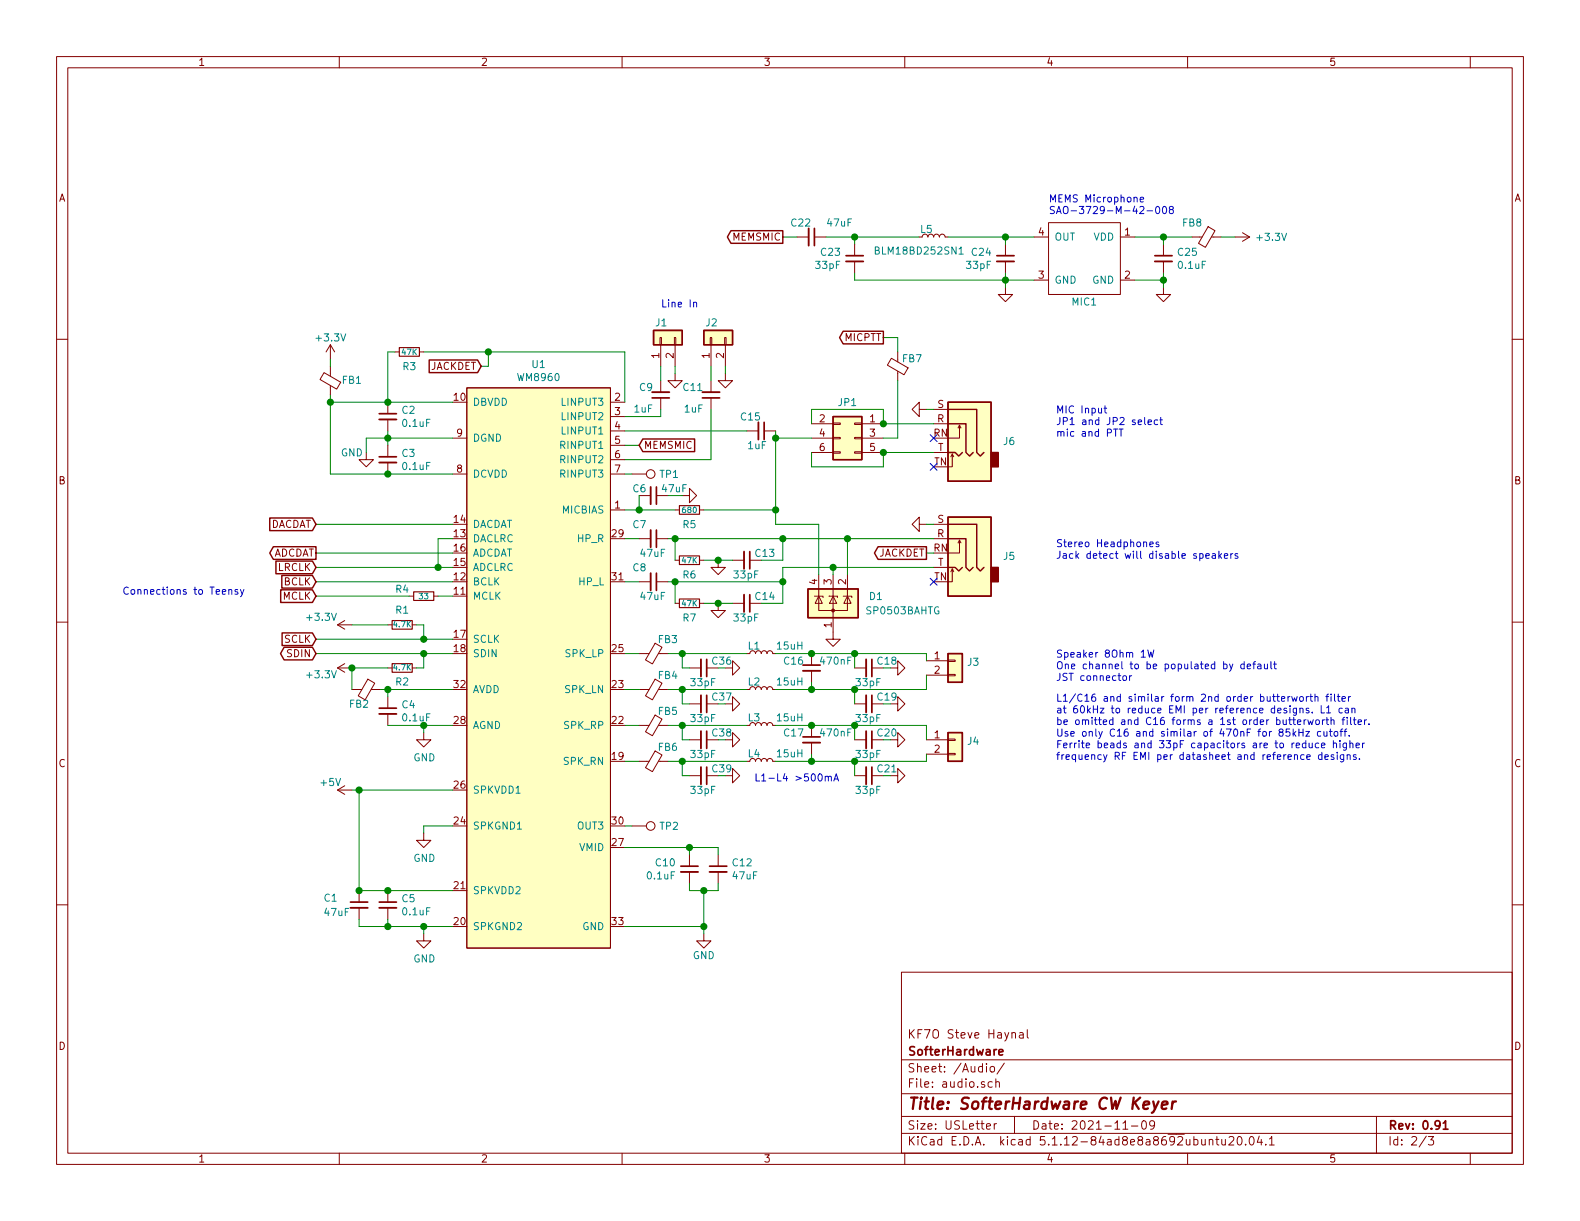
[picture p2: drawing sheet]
<svg xmlns="http://www.w3.org/2000/svg" width="279mm" height="216mm" viewBox="0 0 279 216" stroke-linecap="round" stroke-linejoin="round" font-family="sans-serif">
<g fill="none" stroke="#840000" stroke-width=".18">
<path d="M10 10h259.4v195.9h-259.4zM12 12h255.4v191.9h-255.4zM60 10v2M110 10v2M160 10v2M210 10v2M260 10v2M185.4 39.4h12.7v12.7h-12.7zM10 60h2M116.7 59.7h.3v1.3h-.3zM119.3 59.7h.2v1.3h-.2zM125.6 59.7h.3v1.3h-.3z"/>
<path d="M128.1 59.7h.3v1.3h-.3zM141 41.9h2M144 41.9h2M151.1 43.2v2M151.1 46.2v2.1M162.6 41.9h.5l.1-.3 .3-.2 .4 .1 .2 .4 .1-.3 .3-.2 .4 .1 .2 .4 .1-.3 .3-.2 .4 .1 .2 .4 .1-.3 .3-.2 .5 .1 .1 .4h.5M177.8 50.8v1.3h1.3l-1.3 1.2-1.3-1.2h1.3M177.8 43.2v2M177.8 46.2v2.1M182.9 41.9h2.5M182.9 49.5h2.5M198.1 41.9h2.6"/>
<path d="M198.1 49.5h2.6M205.7 50.8v1.3h1.3l-1.3 1.2-1.2-1.2h1.2M205.7 43.2v2M205.7 46.2v2.1M210.8 41.9h1.8M213.6 40.1l1.3 .7-1.7 2.9-1.3-.7zM214.2 41.9h1.7M218.4 41.9h2.6M219.7 41.1l1.3 .8M221 41.9l-1.3 .8M267.4 60h2M57.3 65.9l2.9 1.7-.7 1.2-2.9-1.7z"/>
<path d="M58.4 61v2.5M58.4 64.8v1.7M58.4 68.2v1.7M58.4 61l-.7 1.2M58.4 61l.8 1.2M68.6 71.1v2.1M68.6 74.2v2M68.6 78.7v2.1M69.8 62.2h.8M74.2 62.2h.7M80 77.5h2.5M82.5 68.6h25.4v99h-25.4z"/>
<path d="M107.9 76.2h2.6M107.9 71.1h2.6M107.9 73.7h2.6M107.9 78.7h2.6M116.8 61v3.8M116.8 67.3v2M116.8 70.4v2M119.4 66v1.3h1.2l-1.2 1.3-1.3-1.3h1.3M119.4 61v3.8M125.7 61v3.8M125.7 67.3v2M125.7 70.4v2"/>
<path d="M128.3 66v1.3h1.2l-1.2 1.3-1.3-1.3h1.3M128.3 61v3.8M132.1 76.2h2M135.1 76.2h2.1M143.5 74.9h3.8M143.5 77.5h3.8M147.3 79.9h1.3v.2h-1.3zM147.3 74.8h1.3v.3h-1.3zM147.3 77.3h1.3v.3h-1.3zM151.1 79.9h1.3v.2h-1.3zM151.1 74.8h1.3v.3h-1.3zM151.1 77.3h1.3v.3h-1.3z"/>
<path d="M152.4 74.9h3.8M152.4 77.5h3.8M157.6 63.3l3 1.7-.7 1.3-3-1.7zM158.7 62.2v1.8M158.7 65.7v1.6M162.6 72.4v-1.3l-1.3 1.3 1.3 1.3v-1.3h1.2M165.1 74.9h2.5M165.1 72.4h2.5M169.7 75.2l-.3 .5M169.9 75.7l-.2-.5v2.3h-2.1M64.8 80v1.3h1.2l-1.2 1.3-1.3-1.3h1.3M68.6 81.8v2"/>
<path d="M80 83.8h2.5M107.9 90.2h2.6M107.9 83.8h2.6M107.9 81.3h2.6M111.8 83.8h2.5M113 87.6h2.1M113 95.3h2.1M116.1 87.6h2M116.1 95.3h2M119.4 90.2h.7M119.4 99.1h.7M120.6 87.6h1.3v-1.2l1.3 1.2-1.3 1.3v-1.3"/>
<path d="M123.7 90.2h.8M123.7 99.1h.8M127 99.1v1.2h1.3l-1.3 1.3-1.3-1.3h1.3M129.5 99.1h2.1M132.6 99.1h2M143.5 80h3.8M152.4 80h3.8M162.6 92.7v-1.3l-1.3 1.3 1.3 1.3v-1.3h1.2M165.1 95.3h2.5M165.1 80h2.5M165.1 92.7h2.5M168.4 80.3l-.3 .5"/>
<path d="M168.7 80.8l-.3-.5v2.3h-.8M169.7 95.5l-.3 .5M169.9 96l-.2-.5v2.3h-2.1M10 110h2M59.7 118.1h2.5M59.7 110.5h2.5M59.7 110.5l1.3 .8M59.7 118.1l1.3 .8M61 109.7l-1.3 .8M61 117.3l-1.3 .8M68.6 118.1h.7M68.6 110.5h.7"/>
<path d="M72.4 105.4h.8M72.9 118.1h.8M72.9 110.5h.8M76.7 105.4h.8M113 115.6h1.8M113 102.9h2.1M115.8 113.7l1.3 .8-1.7 2.9-1.3-.7zM116.1 102.9h2M116.5 115.6h1.6M119.4 106.7h.7M121.9 118.1h2.1M123.7 106.7h.8"/>
<path d="M125 118.1h2M127 106.7v1.3h1.3l-1.3 1.2-1.3-1.2h1.3M128.3 118.1h1.2v-1.3l1.3 1.3-1.3 1.3v-1.3M129.5 106.7h2.1M132.1 115.6h.5l.1-.4 .3-.1 .4 .1 .2 .4 .1-.4 .3-.1 .4 .1 .2 .4 .1-.4 .3-.1 .5 .1 .1 .4 .2-.4 .2-.1 .5 .1 .2 .4h.5M132.6 106.7h2M143.5 115.6v2M143.5 118.6v2.1M144 105.4h1.5v.3M144.8 105.4v2.6h5.1v-2.6M144.8 105.4l.6 1.3h-1.3zM144.8 101.6v3.8"/>
<path d="M146.6 105.4h1.5v.3M147.3 101.6v11.4h1.3l-1.3 1.3-1.3-1.3h1.3M147.3 105.4l.7 1.3h-1.3zM149.1 105.4h1.5v.3M149.9 105.4l.6 1.3h-1.3zM149.9 101.6v3.8M151.1 118.1h2.1M154.2 118.1h2M157.5 118.1h1.2v-1.3l1.3 1.3-1.3 1.3v-1.3M163.8 116.8h3.8M163.8 119.4h3.8M165.1 100.3h2.5"/>
<path d="M167.6 119.3h1.3v.2h-1.3zM167.6 116.7h1.3v.3h-1.3zM168.4 100.6l-.3 .5M168.7 101.1l-.3-.5v2.3h-.8M267.4 110h2M59.7 139.7l1.3 .8M59.7 139.7h2.5M61 138.9l-1.3 .8M62.2 121.9h1.8M65 120.1l1.3 .7-1.7 2.9-1.3-.7zM65.7 121.9h1.6M68.6 123.2v2"/>
<path d="M68.6 126.2v2.1M74.9 129.5v1.3h1.3l-1.3 1.3-1.2-1.3h1.2M113 134.6h1.8M113 128.3h1.8M113 121.9h1.8M115.8 120.1l1.3 .7-1.7 2.9-1.3-.7zM115.8 126.4l1.3 .8-1.7 2.9-1.3-.7zM115.8 132.8l1.3 .7-1.7 2.9-1.3-.7zM116.5 134.6h1.6M116.5 128.3h1.6M116.5 121.9h1.6M121.9 137.2h2.1"/>
<path d="M121.9 130.8h2.1M121.9 124.5h2.1M125 137.2h2M125 130.8h2M125 124.5h2M128.3 137.2h1.2v-1.3l1.3 1.3-1.3 1.2v-1.2M128.3 130.8h1.2v-1.3l1.3 1.3-1.3 1.3v-1.3M128.3 124.5h1.2v-1.3l1.3 1.3-1.3 1.2v-1.2M132.1 134.6h.5l.1-.3 .3-.2 .4 .1 .2 .4 .1-.3 .3-.2 .4 .1 .2 .4 .1-.3 .3-.2 .5 .1 .1 .4 .2-.3 .2-.2 .5 .1 .2 .4h.5M132.1 128.3h.5l.1-.4 .3-.1 .4 .1 .2 .4 .1-.4 .3-.1 .4 .1 .2 .4 .1-.4 .3-.1 .5 .1 .1 .4 .2-.4 .2-.1 .5 .1 .2 .4h.5M132.1 121.9h.5l.1-.3 .3-.2 .4 .1 .2 .4 .1-.3 .3-.2 .4 .1 .2 .4 .1-.3 .3-.2 .5 .1 .1 .4 .2-.3 .2-.2 .5 .1 .2 .4h.5M143.5 128.3v2"/>
<path d="M143.5 131.3v2.1M151.1 137.2h2.1M151.1 130.8h2.1M151.1 124.5h2.1M154.2 137.2h2M154.2 130.8h2M154.2 124.5h2M157.5 137.2h1.2v-1.3l1.3 1.3-1.3 1.2v-1.2M157.5 130.8h1.2v-1.3l1.3 1.3-1.3 1.3v-1.3M157.5 124.5h1.2v-1.3l1.3 1.3-1.3 1.2v-1.2M163.8 130.8h3.8M163.8 133.4h3.8"/>
<path d="M167.6 133.2h1.3v.3h-1.3zM167.6 130.7h1.3v.2h-1.3zM10 160h2M63.5 157.5v2M68.6 157.5v2M74.9 147.3v1.3h1.3l-1.3 1.3-1.2-1.3h1.2M111.8 146.1h2.5M121.9 151.1v2.1M121.9 154.2v2M127 151.1v2.1M127 154.2v2M267.4 160h2"/>
<path d="M63.5 160.5v2.1M68.6 160.5v2.1M74.9 165.1v1.3h1.3l-1.3 1.2-1.2-1.2h1.2M124.5 165.1v1.3h1.2l-1.2 1.2-1.3-1.2h1.3M159.4 171.9h108v32h-108zM159.4 197.4h108M159.4 193.4h108M159.4 187.4h108M174.4 199.2l.8-.2-.1-.2-.4-.1-.3 .2 .1 .7h.6M174.4 188.1v.1M174.4 188.6v1M175.2 188.7l.2-.1 .4 .1v.7l-.2 .2-.4-.2z"/>
<path d="M175.5 191.3h-.5l-.3 .2 .1 .6 .2 .2 .5-.1M175.8 198.7v1M176.1 191.4l.2-.1h.4v1M176.1 190.8v1.5M176.2 198.7l-.3 .1-.1 .2M177.6 188l-1.3 1.9M178.9 182.7l.3-.1 .3 .1 .1 .9M179.4 197.4v3M180.3 182.7h.6v.9M180.9 182.9l-.5 .1a.29 .29 0 0 0-.2 .3 .29 .29 0 0 0 .2 .3l.5-.1M181.7 182.1v1.3l.2 .2M198.6 199.7h.8"/>
<path d="M200.1 199.1h1.1M202 198.3l.4-.1a.94 .94 0 0 1 0 1.5 .82 .82 0 0 1-.4-1.4zM204.2 198.8l-.3 .3h-.3l-.3-.3v-.3l.2-.3h.4l.2 .1a1.13 1.13 0 0 1-.2 1.3l-.4 .1M243.4 197.4v6.5M60 203.9v2M110 203.9v2M159.4 200.4h108M160 203.9v2M210 203.9v2M213.8 201.6l.2-.1h.4l.1 1M213.8 201.5v1M215 201.5h.5"/>
<path d="M215.2 201v1.3l.3 .2M216.1 201.5v.8a.37 .37 0 0 0 .6 0M216.7 201.5v1M217.3 201.1l.3-.1h.3l.2 .1 .1 .3-.1 .2-.8 .9h.9M218.9 201.1l.2-.1a.8 .8 0 0 1 .6 .7 .8 .8 0 0 1-.6 .8l-.2-.2-.1-.4zM220.3 202.3v.2M221.1 201.1l.2-.1a.8 .8 0 0 1 .5 .7 .8 .8 0 0 1-.5 .8l-.2-.2-.2-.4zM222.7 200.9l-.4 1.1h1M223 201.5v1M223.8 202.3v.2M224.5 201.4l.4-.4v1.5M224.5 202.5h.8"/>
<path d="M252.2 200.9l-1.2 1.9M252.6 201h.9l-.5 .5 .4 .2v.6l-.2 .2-.6-.2M260 203.9v2"/>
<circle cx="115.1" cy="83.8" r=".76"/>
<circle cx="115.1" cy="146" r=".76"/>
</g>
<g fill="none" stroke="#840000" stroke-width=".3">
<path d="M144 40.4v3M149.6 45.2h3.1M176.3 45.2h3M204.2 45.2h3.1M67.1 73.2h3M115.3 70.4h3.1M124.2 70.4h3.1M135.1 74.7v3M67.1 80.8h3M116.1 86.1v3.1M116.1 93.7v3.1M132.6 97.5v3.1"/>
<path d="M116.1 101.3v3.1M125 116.6v3M132.6 105.2v3M142 117.6h3M154.2 116.6v3M67.1 125.2h3M125 122.9v3.1M125 129.3v3M125 135.6v3.1M142 130.3h3M154.2 122.9v3.1M154.2 129.3v3"/>
<path d="M154.2 135.6v3.1M62 159.5h3M67.1 159.5h3M120.4 153.2h3M125.5 153.2h3M176.6 186.1l.8-.2-.1-.3h-.4l-.3 .2 .1 .7h.6M255.2 198.6l.4-.4v1.5M255.2 199.7h.9"/>
</g>
<path d="M203.9 194.8l.3 1.3M204.9 194.8l-.9 1.8-.3 .2M205.5 195.4l1-.2-.1-.4h-.8l-.2 1 .3 .3 .5-.1M207.4 194.8l-.2 1.3M207.9 194.8a.55 .55 0 0 0-.6 .3" fill="none" stroke="#840000" stroke-width=".41"/>
<g fill="#ffffc2" stroke="#ffffc2" stroke-width=".18">
<path d="M142.9 104.1h8.9v5.1h-8.9z"/>
<path d="M124.5 58.4h5v2.6h-5z"/>
<path d="M147.3 73.7h5.1v7.6h-5.1z"/>
<path d="M167.6 91.4h7.7v14h-7.7z"/>
<path d="M167.6 71.1h7.7v14h-7.7z"/>
<path d="M115.6 58.4h5v2.6h-5z"/>
<path d="M82.5 68.6h25.4v99h-25.4z"/>
<path d="M167.6 129.5h2.6v5.1h-2.6z"/>
<path d="M167.6 115.6h2.6v5.1h-2.6z"/>
</g>
<g fill="none" stroke="#840000" stroke-width=".25">
<path d="M115.6 58.4h5v2.6h-5zM124.5 58.4h5v2.6h-5zM129.3 40.8h9.1v2.2h-9.1l-.7-1.1zM149.1 58.6h7.1v2.2h-7.1l-.6-1.1zM75.9 63.7h8.6l.6 1.1-.6 1.1h-8.6zM113.7 77.6h9.1v2.3h-9.1l-.7-1.2zM147.3 73.7h5.1v7.6h-5.1zM167.6 71.1h7.7v14h-7.7zM167.6 74.9h3.2v5.1l.6 .6 .7-.6M167.6 72.4h5.1v7.6l.7 .6 .6-.6M47.7 91.6h7.5l.7 1.1-.7 1.1h-7.5zM48.3 96.7h7.6v2.2h-7.6l-.6-1.1z"/>
<path d="M48.8 99.2h6.4l.7 1.1-.7 1.1h-6.4zM155.3 96.7h8.5v2.2h-8.5l-.7-1.1zM167.6 91.4h7.7v14h-7.7zM167.6 95.3h3.2v5l.6 .7 .7-.7M167.6 92.7h5.1v7.6l.7 .7 .6-.7M167.6 80h1.3l.6 .6 .7-.6M49.6 104.3h5.6l.7 1.1-.7 1.1h-5.6zM49.8 101.8h5.4l.7 1.1-.7 1.1h-5.4zM49.9 111.9h5.3l.7 1.1-.7 1.1h-5.3zM50.2 114.5h5l.7 1.1-.7 1.1h-5l-.6-1.1zM142.9 104.1h8.9v5.1h-8.9zM167.6 115.6h2.6v5.1h-2.6z"/>
<path d="M167.6 100.3h1.3l.6 .7 .7-.7M167.6 129.5h2.6v5.1h-2.6z"/>
</g>
<circle cx="147.3" cy="107.9" r=".25" fill="#840000" stroke="#840000" stroke-width=".18"/>
<path d="M70.6 61.5h3.6v1.5h-3.6zM120.1 89.4h3.6v1.5h-3.6zM120.1 98.3h3.6v1.5h-3.6zM69.3 109.7h3.6v1.6h-3.6zM69.3 117.3h3.6v1.6h-3.6zM73.2 104.6h3.5v1.6h-3.5zM120.1 105.9h3.6v1.5h-3.6z" fill="none" stroke="#840000" stroke-width=".2"/>
<g fill="none" stroke="#840000" stroke-width=".33">
<path d="M143 40.4v3M149.6 46.2h3.1M176.3 46.2h3M204.2 46.2h3.1M67.1 74.2h3M115.3 69.3h3.1M124.2 69.3h3.1M134.1 74.7v3M67.1 81.8h3M115.1 86.1v3.1M115.1 93.7v3.1M131.6 97.5v3.1"/>
<path d="M115.1 101.3v3.1M124 116.6v3M131.6 105.2v3M142 118.6h3M153.2 116.6v3M67.1 126.2h3M124 122.9v3.1M124 129.3v3M124 135.6v3.1M142 131.3h3M153.2 122.9v3.1M153.2 129.3v3"/>
<path d="M153.2 135.6v3.1M120.4 154.2h3M125.5 154.2h3M62 160.5h3M67.1 160.5h3"/>
</g>
<path d="M169.6 44l.4-.3v1.2M169.6 44.9h.7" fill="none" stroke="#008484" stroke-width=".18"/>
<g fill="#840000" stroke="#840000" stroke-width=".25">
<path d="M175.3 100.3h1.2v2.6h-1.2z"/>
<path d="M175.3 80h1.2v2.6h-1.2z"/>
</g>
<g fill="none" stroke="#008400" stroke-width=".18">
<path d="M138.4 41.9h2.6M146 41.9h16.6M151.1 48.3v1.2h31.8M151.1 41.9v1.3M156.2 59.7h2.5v2.5M167.6 41.9h15.3M177.8 41.9v1.3M177.8 48.3v2.5M200.7 41.9h10.1M200.7 49.5h5M205.7 41.9v1.3M205.7 48.3v2.5"/>
<path d="M215.9 41.9h2.5M58.4 69.9v13.9h21.6M58.4 63.5v1.3M58.4 71.1h21.6M68.6 76.2v2.5M69.8 62.2h-1.2v8.9M74.9 62.2h35.6v8.9M80 77.5h-15.2v2.5M86.4 62.2v2.6h-1.3M110.5 76.2h21.6M110.5 78.7h2.5M116.8 64.8v2.5"/>
<path d="M116.8 72.4v1.3h-6.3M119.4 64.8v1.2M125.7 64.8v2.5M125.7 72.4v8.9h-15.2M128.3 64.8v1.2M137.2 76.2v16.5h7.6v8.9M137.2 77.5h6.3M143.5 74.9v-2.5h12.7v2.5h8.9M158.7 67.3v10.2h-2.5M163.8 72.4h1.3M55.9 92.7h24.1M55.9 97.8h24.1"/>
<path d="M80 95.3h-2.5v5M110.5 83.8h1.3M110.5 90.2h8.9M110.5 95.3h2.5M113 87.6v2.6M118.1 95.3h47M119.4 95.3v3.8M124.5 90.2h12.7M124.5 99.1h5M138.4 95.3v3.8h-3.8M143.5 80v2.6h12.7v-2.6h8.9M149.9 95.3v6.3"/>
<path d="M163.8 92.7h1.3M163.8 97.8h1.3M55.9 115.6h24.1M55.9 100.3h24.1M55.9 102.9h24.1M55.9 113h24.1M55.9 105.4h16.5M62.2 110.5h6.4M68.6 118.1h-6.4v3.8M73.7 110.5h1.2v2.5M74.9 115.6v2.5h-1.2M77.5 105.4h2.5"/>
<path d="M110.5 115.6h2.5M110.5 102.9h2.5M118.1 115.6h14M118.1 102.9h20.3M119.4 102.9v3.8M120.6 115.6v2.5h1.3M124.5 106.7h5M137.2 115.6h26.6v1.2M147.3 100.3v1.3M151.1 115.6v2.5M163.8 119.4v2.5h-26.6M165.1 100.3h-26.7v6.4h-3.8"/>
<path d="M62.2 139.7h17.8M63.5 139.7v17.8h16.5M67.3 121.9h12.7M68.6 128.3h11.4M68.6 121.9v1.3M74.9 128.3v1.2M110.5 121.9h2.5M110.5 128.3h2.5M110.5 134.6h2.5M118.1 121.9h14M118.1 128.3h14M118.1 134.6h14"/>
<path d="M120.6 121.9v2.6h1.3M120.6 128.3v2.5h1.3M120.6 134.6v2.6h1.3M137.2 128.3h26.6v2.5M143.5 120.7v1.2M143.5 133.4v1.2M151.1 121.9v2.6M151.1 128.3v2.5M151.1 134.6v2.6M163.8 133.4v1.2h-26.6M80 146.1h-5.1v1.2M110.5 146.1h1.3"/>
<path d="M110.5 149.9h16.5v1.2M121.9 156.2v1.3h5.1v-1.3M121.9 149.9v1.2M124.5 157.5v7.6M63.5 162.6v1.2h16.5M68.6 162.6v1.2M74.9 163.8v1.3M110.5 163.8h14"/>
</g>
<g fill="none" stroke="#0000c2" stroke-width=".18">
<path d="M200.5 35l.2-.1h.3l.1 .8M201.6 35.3l.6-.1v-.3h-.4l-.2 .2 .1 .6h.5M202.8 37.3h1M204.5 36.6l.1-.1a.67 .67 0 0 1 .5 .6 .67 .67 0 0 1-.5 .7l-.3-.5zM205.7 36.6l.2-.1a.67 .67 0 0 1 .4 .6 .67 .67 0 0 1-.4 .7l-.3-.3v-.2zM207 37.1l-.2-.2v-.3l.5-.1 .1 .1v.3l-.5 .2-.1 .2v.2l.2 .3h.3l.2-.3-.1-.3-.1-.1M122.7 53.6l.1-.2 .3 .1 .1 .8M122.7 53.4v.9M195.2 72.2h.5M195.4 71.8v1l.3 .2M196.9 75.9h.7M197.9 75.9h.7"/>
<path d="M198.2 75.9v1.2M202.4 73.8v1.1l.2 .2M203 74.7l.6-.2v-.2l-.4-.1-.2 .2 .1 .6h.5M204.7 74.3l-.4-.1-.2 .3 .1 .5h.5M205.1 74.2h.5M205.3 73.8v1.1l.3 .2M203.3 96.2l.6-.1v-.2l-.4-.1-.2 .2 .1 .6h.5M204.9 95.9l-.3-.1-.2 .2 .1 .2 .4 .1v.3h-.5M213.2 98.3l.6-.1v-.3h-.4l-.2 .2 .1 .6h.5M214.4 97.9h.5v.8M214.9 98.2h-.4l-.2 .2 .2 .3h.4M215.5 97.5v1.2"/>
<path d="M215.7 98.2l.3 .5M216 97.9l-.5 .5M216.5 98.3l.6-.1-.1-.3h-.3l-.2 .2 .1 .6h.4M217.7 97.9v.8M218 97.9l-.3 .2M218.9 97.9h-.3l-.2 .2v.1l.5 .2v.3h-.5M40.5 104.4l.1-.2 .3 .1 .1 .8M40.5 104.2v.9M42 104.3l-.3-.1-.1 .2v.2l.4 .1v.3h-.4M42.5 104.2l.3 .9M43.1 104.2l-.4 1.2-.2 .1M198.6 119.6l.2-.1 .4 .1v.5l-.1 .2h-.3l-.2-.1z"/>
<path d="M199.7 119.5v.8M200.1 119.5l-.4 .2M201.8 116.2h.7M203 114.9l.3 1.3 .2-.9 .3 .9 .2-1.3M220 117.5l-.3-.1-.3 .3 .1 .5h.5M220 117v1.3M220.5 117.8l.7-.1-.1-.2-.3-.1-.3 .2 .1 .6h.5M221.5 117.4h.5M222 117l-.3 .2v1.1M222.4 117.5h.5l.1 .8M223 117.7l-.4 .1-.2 .2v.2h.6M223.6 117.4v.8l.4 .1 .1-.2"/>
<path d="M224.1 117.4v.9M224.7 117v1.1l.2 .2M225.2 117.4h.5M225.4 117v1.1l.3 .2M145.9 137.4l.2-.1h.3l.1 .8M145.9 137.3v.8M146.5 137.4l.2-.1h.3v.8M147.4 138.1l.5-1.3 .4 1.3M147.6 137.7h.6M227.8 123.2v.8M228.1 128.9h-.6l-.1 .6 .2-.1 .5 .1v.5l-.2 .2-.5-.2M228.1 123.2l-.3 .2"/>
<path d="M228.4 123.2l.3 .8 .2-.6 .3 .6 .2-.8M228.7 128.9v1.3M228.8 129.7l.4 .5M229.2 129.3l-.5 .5M229.7 128.9v1.3M229.7 129.5h.7M229.9 123.3l.1-.1 .4 .1 .1 .5-.1 .2h-.4l-.1-.1zM229.9 125.3l.1-.1 .4 .1v.8M229.9 125.2v.9M230.4 128.9v1.3M230.6 127.3v.8M230.9 129.3h.7l-.7 .9h.7"/>
<path d="M230.9 131.4h-.4l-.2 .2 .1 .6h.5M230.9 131v1.2M231 127.3h-.3l-.1 .2M231 123.2v.8M231.1 133.9l.6-.1-.1-.3h-.3l-.2 .1v.6h.5M231.3 127.3l.2 .8 .2-.6 .3 .6 .2-.8M231.4 123.2l-.4 .2M231.4 125.3l-.3-.1-.1 .2v.2l.4 .1v.3h-.4M231.5 131.4l.1 .8h.3l.2-.1M231.6 123.2h.5M231.8 122.7v1.1l.3 .2M232.1 125.9v.2"/>
<path d="M232.1 131.4v.8M232.5 123.3l.2-.1h.3l.1 .8M232.5 122.7v1.3M232.8 127.3h.3l.2 .2-.1 .6h-.3l-.2-.1zM233.2 131.4h-.4l-.2 .2 .1 .6h.5M233.6 129.4l-.4-.1-.2 .3 .1 .5h.5M233.6 124.8v1.3h.6M233.7 131.8l.6-.1-.1-.3h-.3l-.2 .2 .1 .6h.4M233.8 133.5h-.4l-.3 .2 .1 .5h.6M233.8 133v1.3M233.9 127.3v.8M234.1 129.3l.1 .8 .3 .1 .1-.2"/>
<path d="M234.2 127.3l-.3 .2M234.3 133.9l.6-.1-.1-.3h-.3l-.2 .1v.6h.5M234.5 123.2h.4M234.5 127.3h.4M234.6 125.1l.3-.3v1.3M234.6 126.1h.7M234.6 126.8v1.1l.3 .2M234.6 129.3v.9M234.9 122.7l-.3 .2v1.1M235.1 129.3h.5M235.3 128.9v1.1l.3 .2M235.4 122.7v.2"/>
<path d="M235.4 127.4l.2-.1h.3v.8M235.4 123.2v.8M235.4 126.8v1.3M235.8 131.5l.2-.1h.3v.8M235.8 131v1.2M235.9 133.5h-.3l-.2 .1v.2l.5 .1v.3h-.5M236 122.7v1.1l.2 .2M236 129.4l.3-.1 .2 .2v.6l-.3 .1-.3-.3zM236.5 133v.1M236.5 123.2h.5M236.5 133.5v.8M236.7 122.7v1.1l.3 .2"/>
<path d="M237 131v.1M237 129.3h.4M237 131.4v.8M237.3 123.6l.6-.1-.1-.3h-.3l-.2 .1 .1 .7h.4M237.3 127.3h.5M237.4 125.3l-.4-.1-.2 .3 .1 .5h.5M237.4 128.9l-.3 .2v1.1M237.6 133.5v1.1l-.2 .1-.3-.1M237.6 133.5h-.3l-.3 .2 .1 .5h.5M237.7 129.3h.5M237.8 126.8l-.3 .2v1.1M237.9 125.3h.5l.1 .8"/>
<path d="M238.1 131.4l-.1 1.1-.2 .2-.2-.1M238.1 131.4h-.4l-.2 .2 .1 .6h.5M238.2 128.9l-.4 .2v1.1M238.2 126.8v.2M238.2 133.6l.2-.1h.3l.1 .8M238.2 127.3v.8M238.2 133.5v.8M238.5 125.5l-.5 .1-.2 .2 .1 .2h.6M238.5 123.2v.8M238.6 130v.2M238.7 131.5l.2-.1h.3v.8M238.7 131v1.2"/>
<path d="M238.8 123.2l-.3 .2M238.8 126.8v1.1l.2 .2M239.1 125.3l.1-.1 .3 .1 .1 .8M239.1 125.2v.9M239.3 127.3h.5M239.5 126.8v1.1l.3 .2M239.8 131.8l.6-.1-.1-.3h-.3l-.2 .2 .1 .6h.4M239.8 133.5h-.3l-.2 .1 .1 .2 .4 .1v.3h-.5M240.2 127.7l.6-.1-.1-.3h-.4l-.1 .2v.6h.5M240.4 134.2v.1M240.9 131.4v.8M241.3 131.4l-.4 .2"/>
<path d="M241.3 127.3v.8M241.7 127.3l-.4 .2M242.1 128v.1"/>
</g>
<g fill="#008400" stroke="#008400" stroke-width=".25">
<circle cx="77.5" cy="100.3" r=".51"/>
<circle cx="120.7" cy="121.9" r=".51"/>
<circle cx="147.3" cy="100.3" r=".51"/>
<circle cx="62.2" cy="118.1" r=".51"/>
<circle cx="149.9" cy="95.3" r=".51"/>
<circle cx="120.7" cy="115.6" r=".51"/>
<circle cx="74.9" cy="128.3" r=".51"/>
<circle cx="156.2" cy="80" r=".51"/>
<circle cx="156.2" cy="74.9" r=".51"/>
<circle cx="68.6" cy="121.9" r=".51"/>
<circle cx="74.9" cy="113" r=".51"/>
<circle cx="177.8" cy="41.9" r=".51"/>
<circle cx="74.9" cy="115.6" r=".51"/>
<circle cx="137.2" cy="77.5" r=".51"/>
<circle cx="119.4" cy="95.3" r=".51"/>
<circle cx="151.1" cy="121.9" r=".51"/>
<circle cx="151.1" cy="128.3" r=".51"/>
<circle cx="151.1" cy="134.6" r=".51"/>
<circle cx="68.6" cy="83.8" r=".51"/>
<circle cx="137.2" cy="90.2" r=".51"/>
<circle cx="138.4" cy="95.3" r=".51"/>
<circle cx="127" cy="106.7" r=".51"/>
<circle cx="86.4" cy="62.2" r=".51"/>
<circle cx="127" cy="99.1" r=".51"/>
<circle cx="68.6" cy="71.1" r=".51"/>
<circle cx="113" cy="90.2" r=".51"/>
<circle cx="138.4" cy="102.9" r=".51"/>
<circle cx="119.4" cy="102.9" r=".51"/>
<circle cx="143.5" cy="134.6" r=".51"/>
<circle cx="68.6" cy="77.5" r=".51"/>
<circle cx="143.5" cy="115.6" r=".51"/>
<circle cx="143.5" cy="128.3" r=".51"/>
<circle cx="143.5" cy="121.9" r=".51"/>
<circle cx="58.4" cy="71.1" r=".51"/>
<circle cx="74.9" cy="163.8" r=".51"/>
<circle cx="120.7" cy="134.6" r=".51"/>
<circle cx="68.6" cy="163.8" r=".51"/>
<circle cx="68.6" cy="157.5" r=".51"/>
<circle cx="63.5" cy="157.5" r=".51"/>
<circle cx="63.5" cy="139.7" r=".51"/>
<circle cx="121.9" cy="149.9" r=".51"/>
<circle cx="124.5" cy="157.5" r=".51"/>
<circle cx="151.1" cy="41.9" r=".51"/>
<circle cx="177.8" cy="49.5" r=".51"/>
<circle cx="205.7" cy="49.5" r=".51"/>
<circle cx="205.7" cy="41.9" r=".51"/>
<circle cx="124.5" cy="163.8" r=".51"/>
<circle cx="151.1" cy="115.6" r=".51"/>
<circle cx="120.7" cy="128.3" r=".51"/>
</g>
<path d="M164.5 76.9l1.2 1.2M165.7 76.9l-1.2 1.2M164.5 81.9l1.2 1.3M165.7 81.9l-1.2 1.3M164.5 102.3l1.2 1.2M165.7 102.3l-1.2 1.2" fill="none" stroke="#000084" stroke-width=".18"/>
<text font-size="2.8" fill="#840000" x="160.4" y="196.2">Title: SofterHardware CW Keyer</text>
<g font-size="2.1" fill="#840000">
<text x="160.4" y="183.6">KF7O Steve Haynal</text>
<text x="160.4" y="189.6">Sheet: /Audio/</text>
<text x="160.4" y="186.6">SofterHardware</text>
<text x="160.4" y="192.3">File: audio.sch</text>
<text x="160.4" y="202.5">KiCad E.D.A. kicad 5.1.12-84ad8e8a8692ubuntu20.04.1</text>
<text x="160.4" y="199.7">Size: USLetter</text>
<text x="182.4" y="199.7">Date: 2021-11-09</text>
<text x="245.4" y="199.7">Rev: 0.91</text>
<text x="245.4" y="202.5">Id: 2/3</text>
</g>
<g font-size="1.8" fill="#840000">
<text x="35" y="11.6">1</text>
<text x="85" y="11.6">2</text>
<text x="135" y="11.6">3</text>
<text x="185" y="11.6">4</text>
<text x="235" y="11.6">5</text>
<text x="10.4" y="35.6">A</text>
<text x="267.8" y="35.6">A</text>
<text x="183.7" y="41.7">4</text>
<text x="198.9" y="41.7">1</text>
<text x="129.6" y="42.5">MEMSMIC</text>
<text x="183.7" y="49.3">3</text>
<text x="198.9" y="49.3">2</text>
<text x="75.9" y="65.4">JACKDET</text>
<text x="116.6" y="63.3" transform="rotate(-90 116.6 63.3)">1</text>
<text x="119.1" y="63.3" transform="rotate(-90 119.1 63.3)">2</text>
<text x="125.5" y="63.3" transform="rotate(-90 125.5 63.3)">1</text>
<text x="128" y="63.3" transform="rotate(-90 128 63.3)">2</text>
<text x="149.4" y="60.3">MICPTT</text>
<text x="80.3" y="70.9">10</text>
<text x="108.7" y="70.9">2</text>
<text x="80.8" y="77.2">9</text>
<text x="108.7" y="73.4">3</text>
<text x="108.7" y="75.9">4</text>
<text x="144.9" y="74.7">2</text>
<text x="144.9" y="77.2">4</text>
<text x="153.8" y="74.7">1</text>
<text x="153.8" y="77.2">3</text>
<text x="165.1" y="77.2">RN</text>
<text x="165.7" y="74.7">R</text>
<text x="165.8" y="72.1">S</text>
<text x="80.8" y="83.6">8</text>
<text x="108.7" y="78.5">5</text>
<text x="108.7" y="81">6</text>
<text x="108.7" y="83.6">7</text>
<text x="113.8" y="79.4">MEMSMIC</text>
<text x="144.9" y="79.8">6</text>
<text x="153.8" y="79.8">5</text>
<text x="165.2" y="82.3">TN</text>
<text x="165.8" y="79.8">T</text>
<text x="10.4" y="85.6">B</text>
<text x="108.7" y="89.9">1</text>
<text x="267.8" y="85.6">B</text>
<text x="47.6" y="93.3">DACDAT</text>
<text x="80.3" y="95">13</text>
<text x="80.3" y="92.5">14</text>
<text x="108.3" y="95">29</text>
<text x="165.7" y="95">R</text>
<text x="165.8" y="92.5">S</text>
<text x="48.2" y="98.4">ADCDAT</text>
<text x="49.1" y="101">LRCLK</text>
<text x="80.3" y="100.1">15</text>
<text x="80.3" y="97.5">16</text>
<text x="155.2" y="98.4">JACKDET</text>
<text x="165.1" y="97.5">RN</text>
<text x="165.8" y="100.1">T</text>
<text x="50" y="106">MCLK</text>
<text x="50.2" y="103.5">BCLK</text>
<text x="80.3" y="105.2">11</text>
<text x="80.3" y="102.6">12</text>
<text x="108.3" y="102.6">31</text>
<text x="144.5" y="103.4" transform="rotate(-90 144.5 103.4)">4</text>
<text x="147.1" y="103.4" transform="rotate(-90 147.1 103.4)">3</text>
<text x="149.6" y="103.4" transform="rotate(-90 149.6 103.4)">2</text>
<text x="165.2" y="102.6">TN</text>
<text x="50.3" y="113.7">SCLK</text>
<text x="80.3" y="112.8">17</text>
<text x="147.1" y="111" transform="rotate(-90 147.1 111)">1</text>
<text x="50.9" y="116.2">SDIN</text>
<text x="80.3" y="115.3">18</text>
<text x="108.3" y="115.3">25</text>
<text x="165.3" y="116.6">1</text>
<text x="165.3" y="119.1">2</text>
<text x="80.3" y="121.7">32</text>
<text x="108.3" y="121.7">23</text>
<text x="80.3" y="128">28</text>
<text x="108.3" y="128">22</text>
<text x="165.3" y="130.6">1</text>
<text x="10.4" y="135.6">C</text>
<text x="108.3" y="134.4">19</text>
<text x="165.3" y="133.1">2</text>
<text x="267.8" y="135.6">C</text>
<text x="80.3" y="139.4">26</text>
<text x="80.3" y="145.8">24</text>
<text x="108.3" y="149.6">27</text>
<text x="108.3" y="145.8">30</text>
<text x="80.3" y="157.2">21</text>
<text x="80.3" y="163.6">20</text>
<text x="108.3" y="163.6">33</text>
<text x="10.4" y="185.6">D</text>
<text x="267.8" y="185.6">D</text>
<text x="35" y="205.5">1</text>
<text x="85" y="205.5">2</text>
<text x="135" y="205.5">3</text>
<text x="185" y="205.5">4</text>
<text x="235" y="205.5">5</text>
</g>
<g font-size="1.8" fill="#0000c2">
<text x="185.4" y="35.8">MEMS Microphone</text>
<text x="185.4" y="37.8">SAO-3729-M-42-008</text>
<text x="116.8" y="54.4">Line In</text>
<text x="186.7" y="73.1">MIC Input</text>
<text x="186.7" y="75.2">JP1 and JP2 select</text>
<text x="186.7" y="77.2">mic and PTT</text>
<text x="186.7" y="96.7">Stereo Headphones</text>
<text x="186.7" y="98.8">Jack detect will disable speakers</text>
<text x="21.6" y="105.2">Connections to Teensy</text>
<text x="186.7" y="116.3">Speaker 8Ohm 1W</text>
<text x="186.7" y="118.3">One channel to be populated by default</text>
<text x="186.7" y="120.4">JST connector</text>
<text x="186.7" y="124.1">L1/C16 and similar form 2nd order butterworth filter</text>
<text x="186.7" y="126.1">at 60kHz to reduce EMI per reference designs. L1 can</text>
<text x="186.7" y="128.2">be omitted and C16 forms a 1st order butterworth filter.</text>
<text x="186.7" y="130.3">Use only C16 and similar of 470nF for 85kHz cutoff.</text>
<text x="186.7" y="132.3">Ferrite beads and 33pF capacitors are to reduce higher</text>
<text x="186.7" y="134.4">frequency RF EMI per datasheet and reference designs.</text>
<text x="133.3" y="138.2">L1-L4 &gt;500mA</text>
</g>
<g font-size="1.8" fill="#008484">
<text x="140" y="40.1">C22</text>
<text x="146.4" y="40.1">47uF</text>
<text x="162.8" y="41.2">L5</text>
<text x="209.1" y="40.1">FB8</text>
<text x="144.3" y="47.5">33pF</text>
<text x="145.2" y="45.2">C23</text>
<text x="155.2" y="45">BLM18BD252SN1</text>
<text x="171" y="47.5">33pF</text>
<text x="171.9" y="45.2">C24</text>
<text x="186.4" y="42.5">OUT</text>
<text x="193.4" y="42.5">VDD</text>
<text x="208.4" y="45.2">C25</text>
<text x="208.5" y="47.5">0.1uF</text>
<text x="222.5" y="42.6">+3.3V</text>
<text x="186.4" y="50.2">GND</text>
<text x="193.2" y="50.2">GND</text>
<text x="116" y="57.7">J1</text>
<text x="124.9" y="57.7">J2</text>
<text x="189.6" y="54">MIC1</text>
<text x="56.1" y="60.4">+3.3V</text>
<text x="71.3" y="65.5">R3</text>
<text x="94.1" y="65.1">U1</text>
<text x="159.6" y="64.1">FB7</text>
<text x="60.6" y="67.9">FB1</text>
<text x="83.6" y="71.8">DBVDD</text>
<text x="91.7" y="67.4">WM8960</text>
<text x="99.6" y="71.8">LINPUT3</text>
<text x="113.1" y="69.1">C9</text>
<text x="120.9" y="69.1">C11</text>
<text x="148.3" y="71.8">JP1</text>
<text x="71.1" y="73.2">C2</text>
<text x="71.3" y="75.5">0.1uF</text>
<text x="99.6" y="74.3">LINPUT2</text>
<text x="99.6" y="76.8">LINPUT1</text>
<text x="112.2" y="72.9">1uF</text>
<text x="121.1" y="72.9">1uF</text>
<text x="131.1" y="74.3">C15</text>
<text x="60.3" y="80.7">GND</text>
<text x="71.1" y="80.8">C3</text>
<text x="71.3" y="83.1">0.1uF</text>
<text x="83.6" y="78.1">DGND</text>
<text x="99.4" y="79.4">RINPUT1</text>
<text x="99.4" y="81.9">RINPUT2</text>
<text x="132.3" y="79.4">1uF</text>
<text x="177.5" y="78.7">J6</text>
<text x="83.6" y="84.5">DCVDD</text>
<text x="99.4" y="84.5">RINPUT3</text>
<text x="112" y="87">C6</text>
<text x="116.7" y="84.5">TP1</text>
<text x="83.6" y="95.9">DACLRC</text>
<text x="83.6" y="93.3">DACDAT</text>
<text x="99.5" y="90.8">MICBIAS</text>
<text x="102.2" y="95.9">HP_R</text>
<text x="112" y="93.4">C7</text>
<text x="120.8" y="93.4">R5</text>
<text x="83.6" y="101">ADCLRC</text>
<text x="83.6" y="98.4">ADCDAT</text>
<text x="112" y="101">C8</text>
<text x="113.4" y="98.5">47uF</text>
<text x="133.6" y="98.5">C13</text>
<text x="177.5" y="99">J5</text>
<text x="70" y="104.8">R4</text>
<text x="83.6" y="106">MCLK</text>
<text x="83.6" y="103.5">BCLK</text>
<text x="102.4" y="103.5">HP_L</text>
<text x="113.4" y="106.1">47uF</text>
<text x="120.8" y="102.3">R6</text>
<text x="129.9" y="102.3">33pF</text>
<text x="133.6" y="106.1">C14</text>
<text x="153.8" y="106.1">D1</text>
<text x="54.4" y="109.8">+3.3V</text>
<text x="70" y="108.5">R1</text>
<text x="83.6" y="113.7">SCLK</text>
<text x="116.4" y="113.7">FB3</text>
<text x="120.8" y="109.9">R7</text>
<text x="129.9" y="109.9">33pF</text>
<text x="153.4" y="108.6">SP0503BAHTG</text>
<text x="54.4" y="119.9">+3.3V</text>
<text x="83.6" y="116.2">SDIN</text>
<text x="100.1" y="116.2">SPK_LP</text>
<text x="132.3" y="114.9">L1</text>
<text x="137.5" y="114.9">15uH</text>
<text x="138.7" y="117.5">C16</text>
<text x="145.2" y="117.5">470nF</text>
<text x="171.1" y="117.7">J3</text>
<text x="61.8" y="125.1">FB2</text>
<text x="70" y="121.2">R2</text>
<text x="71.1" y="125.2">C4</text>
<text x="83.6" y="122.6">AVDD</text>
<text x="99.9" y="122.6">SPK_LN</text>
<text x="116.4" y="120.1">FB4</text>
<text x="122.3" y="121.3">33pF</text>
<text x="132.3" y="121.2">L2</text>
<text x="137.5" y="121.2">15uH</text>
<text x="151.5" y="121.3">33pF</text>
<text x="71.3" y="127.6">0.1uF</text>
<text x="83.6" y="128.9">AGND</text>
<text x="99.8" y="128.9">SPK_RP</text>
<text x="116.4" y="126.4">FB5</text>
<text x="122.3" y="127.7">33pF</text>
<text x="132.3" y="127.6">L3</text>
<text x="137.5" y="127.6">15uH</text>
<text x="138.7" y="130.2">C17</text>
<text x="145.2" y="130.2">470nF</text>
<text x="151.5" y="127.7">33pF</text>
<text x="171.1" y="131.7">J4</text>
<text x="73.1" y="134.6">GND</text>
<text x="99.8" y="135.3">SPK_RN</text>
<text x="116.4" y="132.8">FB6</text>
<text x="122.3" y="134">33pF</text>
<text x="132.3" y="133.9">L4</text>
<text x="137.5" y="133.9">15uH</text>
<text x="151.5" y="134">33pF</text>
<text x="56.8" y="139">+5V</text>
<text x="83.6" y="140.3">SPKVDD1</text>
<text x="122.3" y="140.4">33pF</text>
<text x="151.5" y="140.4">33pF</text>
<text x="83.6" y="146.7">SPKGND1</text>
<text x="102.2" y="146.7">OUT3</text>
<text x="116.7" y="146.7">TP2</text>
<text x="73.1" y="152.4">GND</text>
<text x="102.5" y="150.5">VMID</text>
<text x="114.6" y="155.5">0.1uF</text>
<text x="116" y="153.2">C10</text>
<text x="129.6" y="153.2">C12</text>
<text x="129.7" y="155.5">47uF</text>
<text x="57.4" y="159.4">C1</text>
<text x="57.5" y="162">47uF</text>
<text x="71.1" y="159.5">C5</text>
<text x="71.3" y="161.8">0.1uF</text>
<text x="83.6" y="158.1">SPKVDD2</text>
<text x="83.6" y="164.5">SPKGND2</text>
<text x="103" y="164.5">GND</text>
<text x="73.1" y="170.2">GND</text>
<text x="122.5" y="169.6">GND</text>
</g>
<g font-size="1.8" fill="#008400">
<text x="117.2" y="87">47uF</text>
<text x="126" y="117.5">C36</text>
<text x="155.2" y="117.5">C18</text>
<text x="126" y="123.9">C37</text>
<text x="155.2" y="123.9">C19</text>
<text x="126" y="130.2">C38</text>
<text x="155.2" y="130.2">C20</text>
<text x="126" y="136.6">C39</text>
<text x="155.2" y="136.6">C21</text>
</g>
<g font-size="1.4" fill="#008484">
<text x="71.1" y="62.8">47K</text>
<text x="120.8" y="90.7">680</text>
<text x="120.6" y="99.6">47K</text>
<text x="74.2" y="105.9">33</text>
<text x="120.6" y="107.2">47K</text>
<text x="69.7" y="110.9">4.7K</text>
<text x="69.7" y="118.5">4.7K</text>
</g>
</svg>
